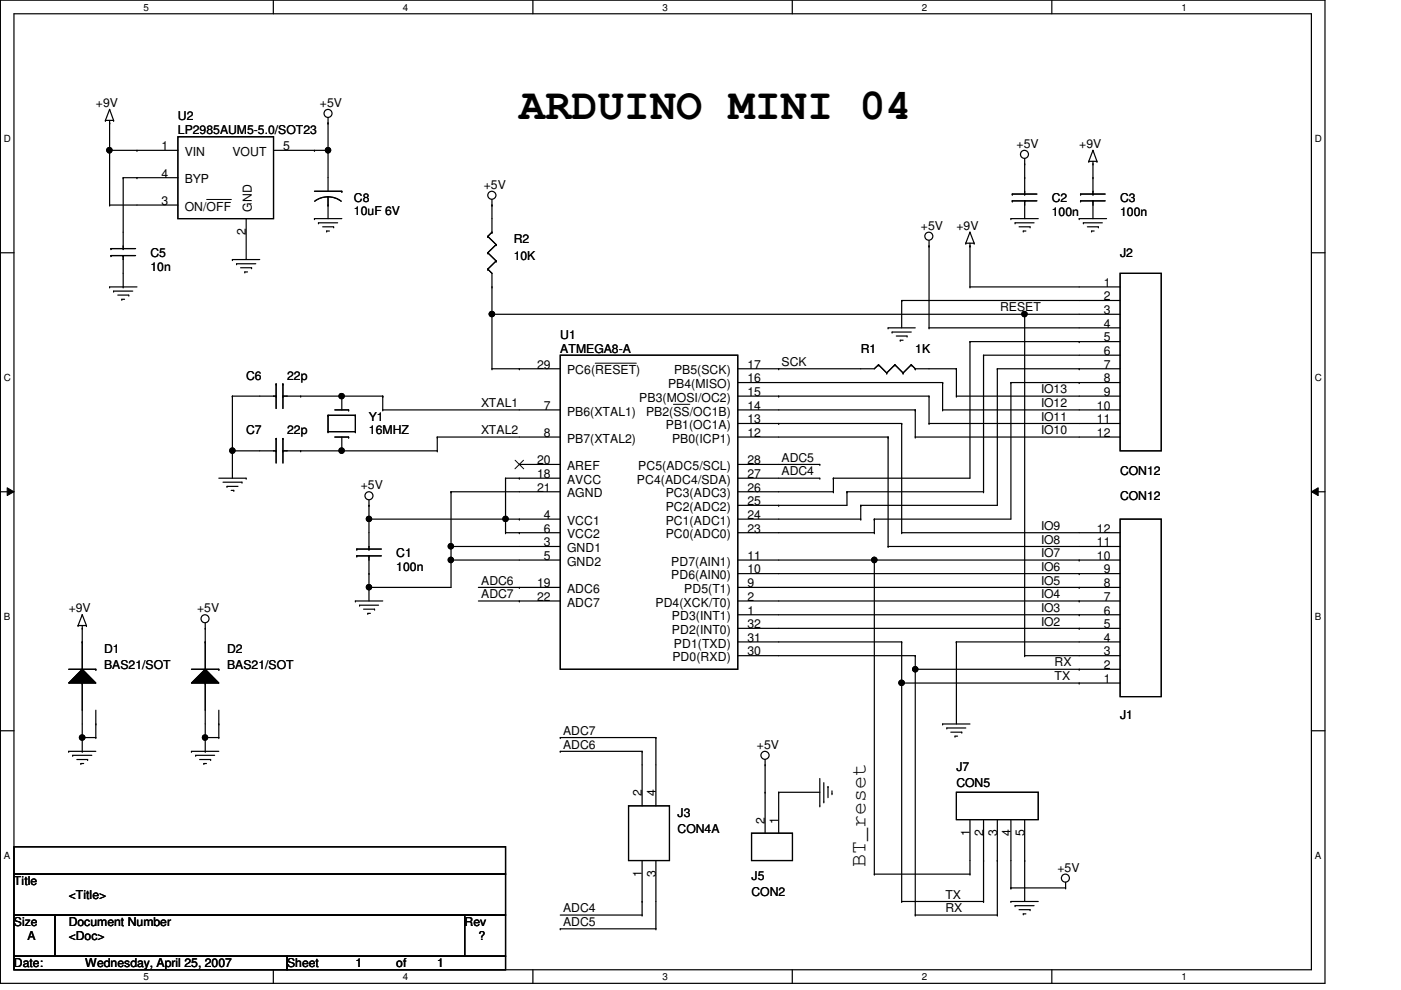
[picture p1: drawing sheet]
<svg xmlns="http://www.w3.org/2000/svg" width="297mm" height="210mm" viewBox="0 0 297 210" stroke-linecap="round" stroke-linejoin="round" font-family="sans-serif">
<path d="M.1 0h280.8v208.5h-280.8zM3 2.9h275v202.7h-275z" fill="none" stroke="#000" stroke-width=".25"/>
<g fill="#fff">
<path d="M30.4 .3h1.2v2.4h-1.2z"/>
<path d="M30.4 205.9h1.2v2.3h-1.2z"/>
</g>
<path d="M58 0v2.9M58 205.6v2.9" fill="none" stroke="#000" stroke-width=".25"/>
<g fill="#fff">
<path d="M85.4 .3h1.2v2.4h-1.2z"/>
<path d="M85.4 205.9h1.2v2.3h-1.2z"/>
</g>
<path d="M113 0v2.9M113 205.6v2.9" fill="none" stroke="#000" stroke-width=".25"/>
<g fill="#fff">
<path d="M140.5 .3h1.1v2.4h-1.1z"/>
<path d="M140.5 205.9h1.1v2.3h-1.1z"/>
</g>
<path d="M168 0v2.9M168 205.6v2.9" fill="none" stroke="#000" stroke-width=".25"/>
<g fill="#fff">
<path d="M195.4 .3h1.2v2.4h-1.2z"/>
<path d="M195.4 205.9h1.2v2.3h-1.2z"/>
</g>
<path d="M223 0v2.9M223 205.6v2.9" fill="none" stroke="#000" stroke-width=".25"/>
<g fill="#fff">
<path d="M250.5 .3h1.1v2.4h-1.1z"/>
<path d="M250.5 205.9h1.1v2.3h-1.1z"/>
<path d="M.8 28.2h1.5v2.4h-1.5z"/>
<path d="M278.8 28.2h1.4v2.4h-1.4z"/>
<path d="M.8 78.9h1.5v2.3h-1.5z"/>
<path d="M278.8 78.9h1.4v2.3h-1.4z"/>
</g>
<path d="M.1 53.6h2.9M278 53.6h2.9" fill="none" stroke="#000" stroke-width=".25"/>
<g fill="#fff">
<path d="M.8 129.6h1.4v2.3h-1.4z"/>
<path d="M278.8 129.6h1.3v2.3h-1.3z"/>
</g>
<path d="M.1 104.3h2.9M278 104.3h2.9" fill="none" stroke="#000" stroke-width=".25"/>
<path d="M1.5 103.4l1.5 .9-1.5 .8zM278 104.3l1.5-.9v1.7z" fill="#000"/>
<path d="M1.5 103.4l1.5 .9-1.5 .8zM278 104.3l1.5-.9v1.7z" fill="none" stroke="#000" stroke-width=".21"/>
<g fill="#fff">
<path d="M.8 180.3h1.4v2.3h-1.4z"/>
<path d="M278.8 180.3h1.3v2.3h-1.3z"/>
</g>
<g fill="none" stroke="#000" stroke-width=".25">
<path d="M22.3 25.5h.1M22.3 25.5h1.8M23.2 26.1h.1M23.2 31.9h.1M23.2 23.2h.1M23.2 25.5v18M23.2 31.9h14.5M23.2 23.2l-.9 2.3M23.2 23.2l.9 2.3M24.1 25.5h.1M26.1 37.7h.1M26.1 37.7v15"/>
<path d="M26.1 37.7h11.6M29 31.9h.1M29 37.7h.1M37.7 29h20.3v17.4h-20.3zM58 31.9h11.6M66.7 31.9h.1M69.6 31.9h.1M69.6 26.1h.1M69.6 24.9v15.7M217.3 37.7h.1M217.3 34.8h.1M217.3 33.6v7.5"/>
<path d="M230.8 34.2h.1M230.8 34.2h1.8M231.7 37.7h.1M231.7 34.8h.1M231.7 31.9h.1M231.7 34.2v6.9M231.7 31.9l-.9 2.3M231.7 31.9l.9 2.3M232.6 34.2h.1M23.2 43.5h.1M23.2 43.5h14.5M23.5 54.2h.1"/>
<path d="M23.5 52.7h.1M23.5 54.2h5.2M23.5 52.7h5.2M26.1 52.7h.1M26.1 54.2h.1M26.1 54.2v6.6M49.3 55h.1M49.3 55h5.8M50.2 55.9h.1M50.2 55.9h4M51 56.8h2.3M51.9 57.7h.1"/>
<path d="M51.9 57.7h.6M52.2 46.4v8.6M53.3 56.8h.1M66.7 46.4h.1M66.7 46.4h5.8M66.7 40.6h5.8M66.7 42.7l1.3-.7 1.5-.3 1.5 .3 1.3 .7M67.5 47.2h.1M67.5 47.2h4.1M68.4 48.1h2.3M69.3 49h.1M69.3 49h.5"/>
<path d="M69.6 43.5h.1M69.6 41.7v4.7M70.7 48.1h.1M72.5 40.6h.1M103.4 57.1h.1M103.4 53.6h.1M103.4 50.1h.1M103.4 57.1l.9 .9v20.2M103.4 53.6l1.8 1.7M103.4 50.1l1.8 1.8M104.3 43.5h.1M104.3 49.2h.1"/>
<path d="M104.3 42.3v6.9M104.3 49.2l-.9 .9M105.2 55.3h.1M105.2 51.9h.1M105.2 55.3l-1.8 1.8M105.2 51.9l-1.8 1.7M197 52.2h.1M197 51v18.5M204.8 51.6h.1M204.8 51.6h1.7M205.7 52.2h.1M205.7 49.2h.1"/>
<path d="M205.7 51.6v9.2M205.7 49.2l-.9 2.4M205.7 49.2l.8 2.4M206.5 51.6h.1M214.3 46.4h.1M214.3 46.4h5.8M214.6 42.6h.1M214.6 41.1h.1M214.6 42.6h5.2M214.6 41.1h5.2M215.2 47.2h.1M215.2 47.2h4"/>
<path d="M216.1 48.1h2.3M217 49h.1M217 49h.5M217.3 41.1h.1M217.3 42.6h.1M217.3 42.6v3.8M218.4 48.1h.1M228.8 46.4h.1M228.8 46.4h5.8M229.1 42.6h.1M229.1 41.1h.1M229.1 42.6h5.2"/>
<path d="M229.1 41.1h5.2M229.7 47.2h.1M229.7 47.2h4M230.5 48.1h2.4M231.4 49h.1M231.4 49h.6M231.7 41.1h.1M231.7 42.6h.1M231.7 42.6v3.8M232.9 48.1h.1M237.5 58h8.7v37.6h-8.7zM23.2 60.8h.1"/>
<path d="M23.2 60.8h5.8M24.1 61.7h.1M24.1 61.7h4M25 62.6h2.3M25.8 63.5h.1M25.8 63.5h.6M26.1 60.8h.1M27.3 62.6h.1M104.3 78.2h.1M104.3 60.8h.1M104.3 66.6h.1M104.3 78.2h14.5"/>
<path d="M104.3 66.6h133.2M110.1 78.2h.1M118.8 75.3h37.6v66.6h-37.6zM165.1 78.2h.1M186.3 77.3h.1M186.3 77.3l-.9 .9h-29M186.3 77.3l1.7 1.8M188 79.1h.1M188.3 69.5h.1M188.3 69.5h5.8M189.1 70.4h.1M189.1 70.4h4.1"/>
<path d="M189.7 77.3h.1M189.7 77.3l-1.7 1.8M189.7 77.3l1.8 1.8M190 71.2h2.3M190.9 72.1h.1M190.9 72.1h.6M191.2 63.7h.1M191.2 63.7v5.8M191.2 63.7h46.3M191.5 79.1h.1M192.3 71.2h.1M193.2 77.3h.1"/>
<path d="M193.2 77.3l-1.7 1.8M193.2 77.3l.9 .9M194.1 78.2h.1M194.1 78.2h8.7M197 69.5h.1M197 69.5h40.5M202.8 78.2h.1M202.8 78.2v5.8M205.7 60.8h.1M205.7 72.4h.1M205.7 72.4v29h-29M205.7 60.8h31.8"/>
<path d="M205.7 72.4h31.8M208.5 75.3h.1M208.5 75.3h29M208.5 75.3v29M211.5 78.2h.1M211.5 78.2h26M211.5 78.2v28.9h-29M217.3 66.6h.1M217.3 66.6v72.4M228.8 78.2h.1M228.8 72.4h.1M49.3 84h.1"/>
<path d="M49.3 95.6h.1M49.3 84h9.2M49.3 84v17.4M49.3 95.6h9.2M58.5 95.6h.1M58.5 93h.1M58.5 84h.1M58.5 81.4h.1M58.5 81.4v5.2M58.5 93v5.2M60 93h.1M60 95.6h.1"/>
<path d="M60 81.4h.1M60 84h.1M60 84h21.1M60 95.6h32.7M60 81.4v5.2M60 93v5.2M63.8 84h.1M63.8 95.6h.1M69.6 88.1h.1M69.6 91.5h.1M69.6 88.1v3.4M69.6 91.5h5.7"/>
<path d="M69.6 88.1h5.7M71 86.9h2.9M71 92.7h2.9M72.5 95.6h.1M72.5 84v2.9M72.5 92.7v2.9M73.9 92.7h.1M73.9 86.9h.1M75.3 91.5h.1M75.3 88.1h.1M75.3 88.1v3.4M81.1 86.9h.1"/>
<path d="M81.1 84h.1M81.1 86.9h37.7M81.1 84v2.9M92.7 92.7h.1M92.7 95.6h.1M92.7 92.7h26.1M92.7 92.7v2.9M110.1 98.5h8.7M156.4 86.9h37.7M156.4 92.7h31.9M156.4 89.8h34.8M156.4 84h40.6"/>
<path d="M156.4 81.1h43.5M156.4 98.5h17.4M165.1 89.8h.1M165.1 84h.1M173.8 98.5h.1M188.3 92.7h.1M188.3 92.7v23.2M191.2 89.8h.1M191.2 89.8v23.1M194.1 86.9h.1M194.1 92.7h.1M194.1 92.7h43.4"/>
<path d="M194.1 86.9v5.8M197 89.8h.1M197 84h.1M197 89.8h40.5M197 84v5.8M199.9 81.1h.1M199.9 86.9h.1M199.9 86.9h37.6M199.9 81.1v5.8M202.8 84h.1M202.8 84h34.7M214.3 81.1h.1"/>
<path d="M214.3 81.1v29h-28.9M214.3 81.1h23.2M228.8 81.1h.1M46.4 101.4h5.8M47.3 102.2h4M48.1 103.1h.1M48.1 103.1h2.4M49 104h.6M49.6 104h.1M51.3 102.2h.1M52.2 101.4h.1M75.6 117.9h.1"/>
<path d="M75.6 116.4h.1M75.6 117.9h5.3M75.6 116.4h5.3M78.2 110.1h.1M78.2 107.1h.1M78.2 116.4h.1M78.2 117.9h.1M78.2 106v10.4M78.2 117.9v9.5M78.2 110.1h40.6M95.6 104.3h.1M95.6 115.9h.1"/>
<path d="M95.6 118.7h.1M95.6 104.3h23.2M95.6 104.3v20.2h-17.4M95.6 115.9h23.2M95.6 118.7h23.2M107.2 110.1h.1M107.2 112.9h.1M107.2 101.4h.1M107.2 101.4v11.5M107.2 112.9h11.6M107.2 101.4h11.6M110.1 112.9h.1"/>
<path d="M110.1 110.1h.1M110.1 101.4h.1M156.4 110.1h26.1M156.4 112.9h29M156.4 101.4h17.4M156.4 104.3h20.3M156.4 118.7h81.1M165.1 107.1h.1M173.8 101.4h.1M176.7 104.3h.1M176.7 101.4h.1M176.7 101.4v2.9"/>
<path d="M179.6 104.3h.1M179.6 104.3h28.9M179.6 104.3v2.8h-23.2M182.5 110.1h.1M182.5 107.1h.1M182.5 107.1v3M185.4 118.7h.1M185.4 112.9h.1M185.4 110.1h.1M185.4 110.1v2.8M185.4 118.7v66.6M188.3 115.9h.1"/>
<path d="M188.3 115.9h49.2M191.2 112.9h.1M191.2 112.9h46.3M208.5 104.3h.1M228.8 118.7h.1M237.5 110.1h8.7v37.6h-8.7zM16.5 132.6h.1M16.5 132.6h1.8M17.4 133.2h.1M17.4 130.3h.1M17.4 136.1h.1M17.4 132.6v9.3"/>
<path d="M17.4 130.3l-.9 2.3M17.4 130.3l.9 2.3M18.3 132.6h.1M43.5 133.2h.1M43.5 136.1h.1M43.5 132.1v9.8M75.3 127.4h.1M75.3 127.4h5.8M76.2 128.3h.1M76.2 128.3h4.1M77.1 129.2h2.3M78 130h.1"/>
<path d="M78 130h.5M78.2 124.5h.1M78.2 121.6h.1M79.4 129.2h.1M101.4 124.5h17.4M101.4 127.4h17.4M110.1 124.5h.1M110.1 127.4h.1M156.4 124.5h81.1M156.4 121.6h81.1M156.4 127.4h81.1M156.4 130.3h81.1"/>
<path d="M156.4 133.2h81.1M156.4 136.1h34.8M156.4 139h37.7M191.2 136.1h.1M191.2 136.1v55M194.1 139h.1M194.1 139v55M202.8 136.1h.1M202.8 136.1v17.4M202.8 136.1h34.7M217.3 139h.1M217.3 139h20.2"/>
<path d="M228.8 121.6h.1M228.8 124.5h.1M228.8 127.4h.1M228.8 130.3h.1M228.8 133.2h.1M.1 154.9h2.9M14.6 159.3h.1M14.6 141.9h5.7M14.6 159.3h5.7M17.4 141.9l2.9 2.9h-5.7zM17.4 156.4h.1M17.4 159.3h.1"/>
<path d="M17.4 144.8h.1M17.4 156.4h2.9M17.4 144.8v14.5M20.3 156.4h.1M20.3 153.5h.1M20.3 141.9h.1M20.3 150.6v5.8M40.6 159.3h.1M40.6 141.9h5.8M40.6 159.3h5.8M43.5 141.9l2.9 2.9h-5.8zM43.5 156.4h.1"/>
<path d="M43.5 159.3h.1M43.5 144.8h.1M43.5 156.4h2.9M43.5 144.8v14.5M46.4 156.4h.1M46.4 153.5h.1M46.4 141.9h.1M46.4 150.6v5.8M118.8 159.3h.1M118.8 156.4h.1M118.8 159.3h17.3M118.8 156.4h20.3"/>
<path d="M136.1 159.3h.1M136.1 159.3v11.6M139.1 156.4h.1M139.1 156.4v14.5M191.2 144.8h.1M191.2 144.8h46.3M194.1 141.9h.1M194.1 141.9h43.4M199.9 153.5h.1M199.9 153.5h5.8M200.7 154.3h.1M200.7 154.3h4.1"/>
<path d="M201.6 155.2h2.3M202.5 156.1h.1M202.5 156.1h.5M203.9 155.2h.1M228.8 141.9h.1M228.8 144.8h.1M278 154.9h2.9M3 179.5h104.2v5.8h-104.2zM15.4 160.1h.1M15.4 160.1h4.1M16.3 161h2.3M17.1 161.9h.1"/>
<path d="M17.1 161.9h.6M18.6 161h.1M41.5 160.1h.1M41.5 160.1h4M42.3 161h2.4M43.2 161.9h.1M43.2 161.9h.6M44.7 161h.1M133.3 170.9h8.6v11.6h-8.6zM159.3 176.7h8.7v5.8h-8.7zM162.2 168h.1M162.2 162.2h.1"/>
<path d="M162.2 161v15.7M165.1 168h.1M165.1 168h8.7M165.1 168v8.7M173.8 170.9h.1M173.8 165.1v5.8M174.7 170h.1M174.7 165.9v4.1M175.6 166.8h.1M175.6 166.8v2.3M176.4 168.3h.1M176.4 167.7v.6"/>
<path d="M202.8 168h17.3v5.8h-17.3zM205.7 173.8v11.5M208.5 173.8v17.3M211.5 173.8v20.2M214.3 173.8v14.5M217.3 173.8v17.3M3 185.3h104.2v8.7h-104.2zM3 194h8.6v8.7h-8.6zM11.6 194h86.9v8.7h-86.9zM98.5 194h8.7v8.7h-8.7zM118.8 196.9h.1M118.8 194h17.3"/>
<path d="M118.8 196.9h20.3M136.1 194h.1M136.1 191.1h.1M136.1 182.5v11.5M139.1 196.9h.1M139.1 182.5v14.4M185.4 185.3h.1M185.4 185.3h20.3M191.2 191.1h.1M191.2 191.1h17.3M194.1 194h.1M194.1 194h17.4"/>
<path d="M205.7 185.3h.1M208.5 191.1h.1M208.5 182.5h.1M211.5 194h.1M211.5 182.5h.1M214.3 188.3h.1M214.3 191.1h.1M214.3 188.3h11.6M214.3 191.1h5.8M215.2 192h.1M215.2 192h4M216.1 192.9h2.3"/>
<path d="M217 193.8h.1M217 193.8h.5M217.3 182.5h.1M218.4 192.9h.1M225.9 188.3h.1M225.9 187.1v1.2M3 202.7h57.9v2.9h-57.9zM60.9 202.7h46.3v2.9h-46.3z"/>
<circle cx="23.2" cy="31.9" r=".56"/>
<circle cx="69.5" cy="31.9" r=".56"/>
<circle cx="69.5" cy="24" r=".85"/>
<circle cx="217.2" cy="32.7" r=".85"/>
<circle cx="104.3" cy="41.4" r=".86"/>
<circle cx="196.9" cy="50.1" r=".85"/>
<circle cx="104.3" cy="66.6" r=".56"/>
<circle cx="217.2" cy="66.6" r=".56"/>
<circle cx="49.3" cy="95.5" r=".56"/>
<circle cx="72.4" cy="84" r=".56"/>
<circle cx="72.4" cy="95.5" r=".56"/>
<circle cx="78.2" cy="110" r=".56"/>
<circle cx="78.2" cy="105.1" r=".85"/>
<circle cx="95.6" cy="118.7" r=".56"/>
<circle cx="95.6" cy="115.8" r=".56"/>
<circle cx="107.2" cy="110" r=".56"/>
<circle cx="185.4" cy="118.7" r=".56"/>
<circle cx="43.5" cy="131.2" r=".85"/>
<circle cx="78.2" cy="124.5" r=".56"/>
<circle cx="17.4" cy="156.4" r=".56"/>
<circle cx="43.5" cy="156.4" r=".56"/>
<circle cx="191.2" cy="144.8" r=".56"/>
<circle cx="194" cy="141.9" r=".56"/>
<circle cx="162.2" cy="160.2" r=".86"/>
<circle cx="225.9" cy="186.2" r=".85"/>
</g>
<g fill="#000">
<path d="M17.4 141.9l2.9 2.9h-5.7zM43.5 141.9l2.9 2.9h-5.8z"/>
<circle cx="23.2" cy="31.9" r=".56"/>
<circle cx="69.5" cy="31.9" r=".56"/>
<circle cx="104.3" cy="66.6" r=".56"/>
<circle cx="217.2" cy="66.6" r=".56"/>
<circle cx="49.3" cy="95.5" r=".56"/>
<circle cx="72.4" cy="84" r=".56"/>
<circle cx="72.4" cy="95.5" r=".56"/>
<circle cx="78.2" cy="110" r=".56"/>
<circle cx="95.6" cy="118.7" r=".56"/>
<circle cx="95.6" cy="115.8" r=".56"/>
<circle cx="107.2" cy="110" r=".56"/>
<circle cx="185.4" cy="118.7" r=".56"/>
<circle cx="78.2" cy="124.5" r=".56"/>
<circle cx="17.4" cy="156.4" r=".56"/>
<circle cx="43.5" cy="156.4" r=".56"/>
<circle cx="191.2" cy="144.8" r=".56"/>
<circle cx="194" cy="141.9" r=".56"/>
</g>
<path d="M43.8 42.3h5.3M126.2 77h8.7M109.2 97.6l1.8 1.8M111 97.6l-1.8 1.8M142.8 85.7h3.5" fill="none" stroke="#000" stroke-width=".21"/>
<text font-size="9.2" x="110.1" y="25.1">ARDUINO MINI 04</text>
<text font-size="4.6" x="183.5" y="183.9" transform="rotate(-90 183.5 183.9)">BT_reset</text>
<g font-size="2.6">
<text x="20.3" y="22.6">+9V</text>
<text x="67.8" y="22.6">+5V</text>
<text x="37.7" y="25.5">U2</text>
<text x="37.7" y="28.4">LP2985AUM5-5.0/SOT23</text>
<text x="34.2" y="31.8">1</text>
<text x="39.2" y="33.1">VIN</text>
<text x="49.3" y="33.1">VOUT</text>
<text x="60" y="31.8">5</text>
<text x="215.5" y="31.3">+5V</text>
<text x="228.8" y="31.3">+9V</text>
<text x="34.2" y="37.6">4</text>
<text x="39.2" y="38.9">BYP</text>
<text x="102.6" y="40">+5V</text>
<text x="34.2" y="43.4">3</text>
<text x="39.2" y="44.7">ON/OFF</text>
<text x="53.4" y="44.9" transform="rotate(-90 53.4 44.9)">GND</text>
<text x="75.1" y="42.9">C8</text>
<text x="75.1" y="45.5">10uF 6V</text>
<text x="223" y="42.9">C2</text>
<text x="223" y="45.8">100n</text>
<text x="237.5" y="42.9">C3</text>
<text x="237.5" y="45.8">100n</text>
<text x="52.2" y="49.8" transform="rotate(-90 52.2 49.8)">2</text>
<text x="108.9" y="51.6">R2</text>
<text x="195.2" y="48.7">+5V</text>
<text x="202.8" y="48.7">+9V</text>
<text x="31.9" y="54.5">C5</text>
<text x="31.9" y="57.4">10n</text>
<text x="108.9" y="55">10K</text>
<text x="237.5" y="54.5">J2</text>
<text x="234" y="60.8">1</text>
<text x="234" y="63.7">2</text>
<text x="118.8" y="71.8">U1</text>
<text x="212" y="66">RESET</text>
<text x="234" y="66.6">3</text>
<text x="234" y="69.5">4</text>
<text x="118.8" y="74.8">ATMEGA8-A</text>
<text x="165.7" y="77.6">SCK</text>
<text x="182.5" y="74.8">R1</text>
<text x="194.1" y="74.8">1K</text>
<text x="234" y="72.4">5</text>
<text x="234" y="75.3">6</text>
<text x="52.2" y="80.5">C6</text>
<text x="60.9" y="80.5">22p</text>
<text x="113.9" y="78.1">29</text>
<text x="120.2" y="79.4">PC6(RESET)</text>
<text x="141.6" y="82.3">PB4(MISO)</text>
<text x="142.9" y="79.4">PB5(SCK)</text>
<text x="158.5" y="83.9">15</text>
<text x="158.5" y="81.1">16</text>
<text x="158.5" y="78.1">17</text>
<text x="220.7" y="83.4">IO13</text>
<text x="234" y="78.1">7</text>
<text x="234" y="81.1">8</text>
<text x="234" y="83.9">9</text>
<text x="78.2" y="89.2">Y1</text>
<text x="102" y="86.3">XTAL1</text>
<text x="115.3" y="86.9">7</text>
<text x="120.2" y="88.1">PB6(XTAL1)</text>
<text x="135.5" y="85.2">PB3(MOSI/OC2)</text>
<text x="137" y="88.1">PB2(SS/OC1B)</text>
<text x="158.5" y="86.9">14</text>
<text x="158.5" y="89.7">13</text>
<text x="220.7" y="89.2">IO11</text>
<text x="220.7" y="86.3">IO12</text>
<text x="232.6" y="86.9">10</text>
<text x="232.6" y="89.7">11</text>
<text x="52.2" y="92.1">C7</text>
<text x="60.9" y="92.1">22p</text>
<text x="78.2" y="92.1">16MHZ</text>
<text x="102" y="92.1">XTAL2</text>
<text x="115.3" y="92.6">8</text>
<text x="120.2" y="93.9">PB7(XTAL2)</text>
<text x="141.2" y="91">PB1(OC1A)</text>
<text x="142.5" y="93.9">PB0(ICP1)</text>
<text x="158.5" y="92.6">12</text>
<text x="220.7" y="92.1">IO10</text>
<text x="232.6" y="92.6">12</text>
<text x="113.9" y="101.3">18</text>
<text x="113.9" y="98.4">20</text>
<text x="120.2" y="99.7">AREF</text>
<text x="135.3" y="99.7">PC5(ADC5/SCL)</text>
<text x="158.5" y="101.3">27</text>
<text x="158.5" y="98.4">28</text>
<text x="165.7" y="100.8">ADC4</text>
<text x="165.7" y="97.9">ADC5</text>
<text x="237.5" y="100.8">CON12</text>
<text x="76.5" y="103.7">+5V</text>
<text x="113.9" y="104.2">21</text>
<text x="120.2" y="102.6">AVCC</text>
<text x="120.2" y="105.5">AGND</text>
<text x="135" y="102.6">PC4(ADC4/SDA)</text>
<text x="141.1" y="105.5">PC3(ADC3)</text>
<text x="158.5" y="107.1">25</text>
<text x="158.5" y="104.2">26</text>
<text x="237.5" y="106">CON12</text>
<text x="115.3" y="110">4</text>
<text x="115.3" y="112.9">6</text>
<text x="120.2" y="111.3">VCC1</text>
<text x="141.1" y="111.3">PC1(ADC1)</text>
<text x="141.1" y="108.3">PC2(ADC2)</text>
<text x="158.5" y="112.9">23</text>
<text x="158.5" y="110">24</text>
<text x="220.7" y="112.4">IO9</text>
<text x="232.6" y="112.9">12</text>
<text x="84" y="118.2">C1</text>
<text x="115.3" y="118.7">5</text>
<text x="115.3" y="115.8">3</text>
<text x="120.2" y="119.9">GND2</text>
<text x="120.2" y="117.1">GND1</text>
<text x="120.2" y="114.1">VCC2</text>
<text x="141.1" y="114.1">PC0(ADC0)</text>
<text x="142.3" y="119.9">PD7(AIN1)</text>
<text x="158.5" y="118.7">11</text>
<text x="220.7" y="115.3">IO8</text>
<text x="220.7" y="118.2">IO7</text>
<text x="232.6" y="118.7">10</text>
<text x="232.6" y="115.8">11</text>
<text x="84" y="121.1">100n</text>
<text x="102" y="124">ADC6</text>
<text x="113.9" y="124.5">19</text>
<text x="120.2" y="125.7">ADC6</text>
<text x="142.3" y="122.8">PD6(AIN0)</text>
<text x="145.1" y="125.7">PD5(T1)</text>
<text x="158.5" y="124.5">9</text>
<text x="158.5" y="121.6">10</text>
<text x="220.7" y="121">IO6</text>
<text x="220.7" y="124">IO5</text>
<text x="234" y="124.5">8</text>
<text x="234" y="121.6">9</text>
<text x="14.6" y="129.8">+9V</text>
<text x="41.8" y="129.8">+5V</text>
<text x="102" y="126.8">ADC7</text>
<text x="113.9" y="127.4">22</text>
<text x="120.2" y="128.6">ADC7</text>
<text x="139" y="128.6">PD4(XCK/T0)</text>
<text x="142.4" y="131.5">PD3(INT1)</text>
<text x="158.5" y="130.3">1</text>
<text x="158.5" y="127.4">2</text>
<text x="220.7" y="126.8">IO4</text>
<text x="220.7" y="129.8">IO3</text>
<text x="234" y="130.3">6</text>
<text x="234" y="127.4">7</text>
<text x="142.4" y="134.4">PD2(INT0)</text>
<text x="142.9" y="137.3">PD1(TXD)</text>
<text x="158.5" y="133.2">32</text>
<text x="158.5" y="136.1">31</text>
<text x="220.7" y="132.6">IO2</text>
<text x="234" y="136.1">4</text>
<text x="234" y="133.2">5</text>
<text x="22.1" y="138.4">D1</text>
<text x="22.1" y="141.9">BAS21/SOT</text>
<text x="48.1" y="138.4">D2</text>
<text x="48.1" y="141.9">BAS21/SOT</text>
<text x="142.6" y="140.2">PD0(RXD)</text>
<text x="158.5" y="139">30</text>
<text x="223.6" y="141.3">RX</text>
<text x="234" y="141.9">2</text>
<text x="234" y="139">3</text>
<text x="223.6" y="144.2">TX</text>
<text x="234" y="144.8">1</text>
<text x="119.4" y="155.8">ADC7</text>
<text x="237.5" y="152.4">J1</text>
<text x="119.4" y="158.7">ADC6</text>
<text x="160.5" y="158.7">+5V</text>
<text x="202.8" y="163.4">J7</text>
<text x="202.8" y="166.8">CON5</text>
<text x="136.1" y="168.8" transform="rotate(-90 136.1 168.8)">2</text>
<text x="139" y="168.8" transform="rotate(-90 139 168.8)">4</text>
<text x="143.7" y="173.2">J3</text>
<text x="143.7" y="176.7">CON4A</text>
<text x="162.2" y="174.6" transform="rotate(-90 162.2 174.6)">2</text>
<text x="165.1" y="174.6" transform="rotate(-90 165.1 174.6)">1</text>
<text x="205.6" y="177.2" transform="rotate(-90 205.6 177.2)">1</text>
<text x="208.5" y="177.2" transform="rotate(-90 208.5 177.2)">2</text>
<text x="211.4" y="177.2" transform="rotate(-90 211.4 177.2)">3</text>
<text x="214.3" y="177.2" transform="rotate(-90 214.3 177.2)">4</text>
<text x="217.2" y="177.2" transform="rotate(-90 217.2 177.2)">5</text>
<text x="136.1" y="185.9" transform="rotate(-90 136.1 185.9)">1</text>
<text x="139" y="185.9" transform="rotate(-90 139 185.9)">3</text>
<text x="224.2" y="184.8">+5V</text>
<text x="3" y="187.7">Title</text>
<text x="14.6" y="190.6">&lt;Title&gt;</text>
<text x="159.3" y="186.5">J5</text>
<text x="159.3" y="190">CON2</text>
<text x="200.4" y="190.5">TX</text>
<text x="3" y="196.3">Size</text>
<text x="14.6" y="196.3">Document Number</text>
<text x="98.5" y="196.3">Rev</text>
<text x="119.4" y="193.4">ADC4</text>
<text x="119.4" y="196.3">ADC5</text>
<text x="200.4" y="193.4">RX</text>
<text x="5.8" y="199.3">A</text>
<text x="14.6" y="199.3">&lt;Doc&gt;</text>
<text x="101.4" y="199.3">?</text>
<text x="3" y="205.1">Date:</text>
<text x="18" y="205.1">Wednesday, April 25, 2007</text>
<text x="60.9" y="205.1">Sheet</text>
<text x="75.3" y="205.1">1</text>
<text x="84" y="205.1">of</text>
<text x="92.7" y="205.1">1</text>
</g>
<g font-size="2.1">
<text x="30.4" y="2.2">5</text>
<text x="85.4" y="2.2">4</text>
<text x="140.5" y="2.2">3</text>
<text x="195.4" y="2.2">2</text>
<text x="250.5" y="2.2">1</text>
<text x=".8" y="30.1">D</text>
<text x="278.8" y="30.1">D</text>
<text x=".8" y="80.8">C</text>
<text x="278.8" y="80.8">C</text>
<text x=".8" y="131.5">B</text>
<text x="278.8" y="131.5">B</text>
<text x=".8" y="182.2">A</text>
<text x="278.8" y="182.2">A</text>
<text x="30.4" y="207.8">5</text>
<text x="85.4" y="207.8">4</text>
<text x="140.5" y="207.8">3</text>
<text x="195.4" y="207.8">2</text>
<text x="250.5" y="207.8">1</text>
</g>
</svg>
